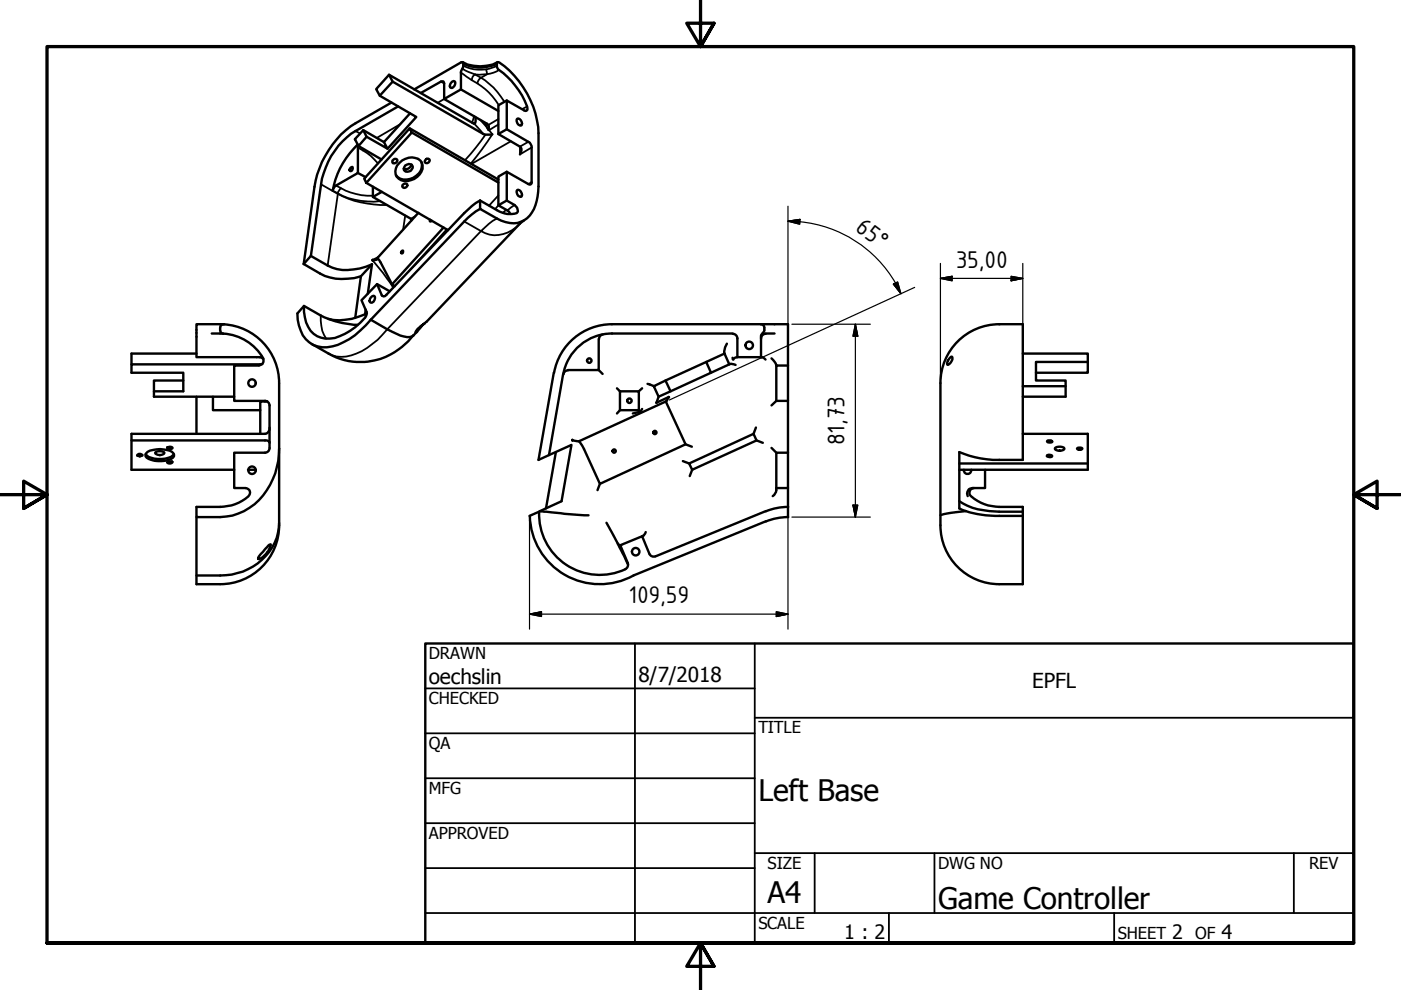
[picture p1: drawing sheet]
<svg xmlns="http://www.w3.org/2000/svg" width="297mm" height="210mm" viewBox="0 0 297 210" stroke-linecap="round" stroke-linejoin="round" font-family="sans-serif">
<!-- layer: Visible (ISO) -->
<g fill="none" stroke="#000" stroke-width=".51">
<path d="M82.5 15.8l.7 1.5M87.8 19l9.9-5.8h.4a2.17 2.17 0 0 1-.4 2v3.8l-3.5 2v-3.3l-.2-.5-.5 .1-4.3 2.4M95.9 17.3l.5-.1a.96 .96 0 0 1-.8 1.4l-.2-.1a1.05 1.05 0 0 1 .5-1.2zM97.7 19l8 4.5M98.1 13.2a8.1 8.1 0 0 0 7.4 0M105.3 13.3l.4-.1a19.6 19.6 0 0 1 8.5 15v11.3a9 9 0 0 1-2.4 6.8 5.4 5.4 0 0 1-6.5 0l-3.5-2v-1.8l3.5 2a4.5 4.5 0 0 0 4.4 .6l.1-.4-.3-.8-.4-.4-1.7-1v-6.1l4.6 2.6 .5 .1 .2-.2v-7.6a1.4 1.4 0 0 0-.7-1.2l-4.6-2.7v-6.1l4 2.2 .4-.2v-.3a16.5 16.5 0 0 0-6.2-8.3l-.3-.5zM74.4 35.5l.3-.1a.57 .57 0 0 1-.5 .8v-.4zM75.8 30.6a17.9 17.9 0 0 0-5.3 9.8l.3-.6 .4-.5 4.7-2.6v-5.8M75.9 36.7l1.6 .9M76 31l4.9 2.8M77 27.6l.7 1.4-1.7 2-.8-1.5zM77.7 38.8l17.3 10"/>
<path d="M77.7 29l4.5 2.5-.8-1.4M79.1 39.6v2.2M80.5 20.3l2.7-3 19.3 11.1 .4 .1h1.5M83 21.8l-7.6 4.3a20 20 0 0 0-8.7 13.5l-2.3 16.4M83.2 34.1a.57 .57 0 0 1 .5-.4 .57 .57 0 0 1 .6 .4 .63 .63 0 0 1-.5 .5 .63 .63 0 0 1-.6-.2zM84.4 22.6l-9 5.2a16.6 16.6 0 0 0-7.3 11.3l-2.2 15.2M84.7 34.5a2.98 2.98 0 0 1 4.8 .1 2.93 2.93 0 0 1-2.4 3.6 2.19 2.19 0 0 1-2.7-.4 2.19 2.19 0 0 1-.2-2.7zM85.3 39.2a.65 .65 0 0 1 1.1-.1 .59 .59 0 0 1-.4 .7 .59 .59 0 0 1-.7-.3zM85.9 35.1a.87 .87 0 0 1 1-.3 .87 .87 0 0 1 .6 .8 1.14 1.14 0 0 1-1.8 .5l-.1-.3zM86.9 27.2l.4 .9-9.6 10.7-.5-.9zM86.9 27.2l18.8 10.9M86.9 24l-5.5 6.1-4.4-2.5"/>
<path d="M87.2 34.9a1.16 1.16 0 0 1-1.6 .8M87.3 28.1l18.4 10.6M89.3 34.3a3.1 3.1 0 0 1-3.1 3.8 2.28 2.28 0 0 1-2.3-1M90.2 33.9l.5-.3 .4 .3a.63 .63 0 0 1-.3 .6 .63 .63 0 0 1-.7 0zM94.2 21l9.2 5.3 .2 .4v.8M100.8 24.8v1l-.1 .3-.2 .1-18-10.4-2.7 3.1 .7 1.4 7.8 4.5-6.1 6.7M103.4 27.2l.3 .4M107.4 27.4l-1.7 1 4.5 2.7a.86 .86 0 0 1 .2 1.2l-.2 .4M107.4 36.4l-1.7 1v6.1M107.4 21.3l-1.7 1v6.1M109.7 25.2a.89 .89 0 0 1 .8 .5 .89 .89 0 0 1-.1 .9 1.03 1.03 0 0 1-.7-1.4zM64.4 56l3.5 2a10.8 10.8 0 0 0 8.6 .6"/>
<path d="M65.9 54.3a13.6 13.6 0 0 0 6.7 2.9 14.7 14.7 0 0 0 6.3-1.2M65.9 54.3l-1.5 1.7M76.5 58.6l-1.2 8.8M78.9 56l-.9 6.3M78.9 56l-2.4 2.6M80 54.7l.7 1 2.4 4.6M80 54.7v.1a.82 .82 0 0 1-1 .4v-.1M81 40.7l-1.9 1.1 8 4.6 .1 .3M85.2 53.2h.3l-.1 .4-.2 .2-.2-.2zM88.7 45.1l-8.7 9.6M91.2 46.6l-.1 .3 .3 .1 .1-.2M94 48.2l-10.9 12.1 .6 .4"/>
<path d="M101.8 42.5a13.7 13.7 0 0 0-3.4 2.7l-16.7 17.6h-.4l-.3-.2-1.1-2.4-3.3 3.5 1.2 2.7a3 3 0 0 1-1.4 2 11.5 11.5 0 0 1-6.5 3.4 4.8 4.8 0 0 1-5.3-4.5l-.1-2.4M101.8 44.3a13.7 13.7 0 0 0-3.4 2.7l-19.8 20.8M107.4 42.5l-1.7 1 2.1 1.2 .4 .7M109.7 40.3a.89 .89 0 0 1 .8 .5 .89 .89 0 0 1-.1 1 1.03 1.03 0 0 1-.7-1.5zM111.1 46.8l-.8 .5-19.9 20.9-.6 .5a3.6 3.6 0 0 0-1.7 1.8h.2l1.7-1.9M41.7 75h-13.8v2.3M47.4 70.7a10.5 10.5 0 0 1 8.4 5.3M47.5 68.7a1.05 1.05 0 0 0-.9 1 1.05 1.05 0 0 0 .8 1.1l-2.5-.1M47.5 68.7h-5.8v7h12.7a1.55 1.55 0 0 1 1.4 .4M47.5 68.8a12.5 12.5 0 0 1 11.7 12.4M54.9 77.5h-5.2v7.5h6.5a.99 .99 0 0 1 .9 1v9a.99 .99 0 0 1-.9 1h-6.5v7.5h2.3a.99 .99 0 0 1 1 .6 .99 .99 0 0 1-.4 1.2 9.1 9.1 0 0 1-5.9 2.2h-5v2.1a20 20 0 0 0 8.8-.7 14 14 0 0 0 8.5-11.1l.2-2.7M55.6 77.2l-27.7 .1v1.7h11v4h-6.3"/>
<path d="M55.7 76a.98 .98 0 0 1-.8 1.4M69.6 67.6a18.5 18.5 0 0 0 6.2 1.3M77.5 65.6l-.1 1a12.4 12.4 0 0 1-7.8 1l-1.6-.7-3.5-2-1.4 1.6a7.9 7.9 0 0 0 2.4 6.1 6.1 6.1 0 0 0 6.1 .5 16.8 16.8 0 0 0 7-5.3M78.6 63.1l.3-.3h.5a.96 .96 0 0 1-.8 1.4l-.2-.4zM78.6 67.8l4.5 2.5a5.8 5.8 0 0 0 4.2 1l1.1-1M79.9 60.2l2.7 1.6M87.6 71.1a13.8 13.8 0 0 1-17.9 3.9l-3.6-2.1M117.4 79l-3.2 18.5 7-3.2-2.1 12-6.8 3.1M117.5 79.1a12.5 12.5 0 0 1 12.2-10.4h37.4v40.9M119.4 79.4l-3 17.1M120.4 78.5a.98 .98 0 0 0-.9 .8M126.9 78.5l.9 .8"/>
<path d="M126.9 71.9v6.6h-6.5M127.8 70.9a.98 .98 0 0 0-.8 1M149.7 76.7l-8.6 4M153.6 75l-3.9 1.7 1 2.3-8.5 4M153.6 75l1 2.3-3.9 1.7M154.1 72.9l-.1 .2a2.83 2.83 0 0 0-.4 1.9M154.6 77.3l.4-.2 1 .3M155.3 70.7h-25.5a10.5 10.5 0 0 0-10.4 8.7M155.3 75.9l.2 .3M155.4 70.8a.98 .98 0 0 1 .9 1M156.3 75.7l-.9 .5M161.3 68.7a1.15 1.15 0 0 1 .8 1 1.15 1.15 0 0 1-.5 1.1l-.2 .4v4.5h-5.1v-4"/>
<path d="M161.4 75.7l.5 .2 .4 .3M162.3 70.7h1.9M162.3 70.8a.98 .98 0 0 0-.9 1M163.6 76l.6 .7 .4 .8M167.1 77.5h-2.5v7.5M201.5 75.7l.2-.1a1.21 1.21 0 0 1-.8 1.7l.1-.8zM216.9 75h13.7v4h-11M230.6 76.7h-11v4h6.3v3.4h-9M27.9 93.4h28.6l.6 .3v.2M29.1 96.5a.72 .72 0 0 1 1.1 0l-.5 .2-.6-.1zM30.9 96.3a4.4 4.4 0 0 0 4.1 1 2.49 2.49 0 0 0 1.9-1M31 96.1a5 5 0 0 1 4.4-.7 1.42 1.42 0 0 1 1.5 1.3 4.4 4.4 0 0 1-4.1 1 2.87 2.87 0 0 1-1.9-1z"/>
<path d="M32.9 96a1.62 1.62 0 0 1 2 0 1.21 1.21 0 0 1-2 0zM35.4 98l.9-.2 .3 .2a.69 .69 0 0 1-1.2 0zM35.5 94.8a.78 .78 0 0 1 1.1 .2 .84 .84 0 0 1-1.2 0zM38.9 80.7h-6.3v3.4h17.1M41.7 84.1v7.9M45.1 84.1v2.9h10.1M52.6 99.6h1.6M56.6 85.1h-1.4v6.9M57.1 90.6a1.19 1.19 0 0 1-.9 1.4h-28.3v7.6h21.8M59.2 95.1v15.7a12.5 12.5 0 0 1-12.5 13.1h-5v-14.3M59.2 81.3v13.8M117.9 95.9l-2.1 11.9"/>
<path d="M121.3 93.3v.1l1.5 .2M122.8 93.6l18.4-8.5 4.2 9.1-18.2 8.4-3.4-7.4zM130.8 82.3l.6 .7M131.4 83h4v4h-4zM131.4 87l-.6 .7M135.4 87l.4 .3M136.1 86.7l-.3 .6-1.6 .4M136.1 82.3l-.7 .7M137.3 81.4l1.3 .5M138.6 81.9l2.5-1.2 1.1 2.3-2.6 1.1zM139.1 85.4h.1M139.6 84.1l-.4 1.3"/>
<path d="M141.8 84.2l-.6 .9M141.8 84.2h.1M141.8 84.2l-2.6 1.2M144.8 97.8l1.3 .5M145.4 94.2l1.3 .5M146.1 98.3l13.7-6.3 .6 1.4-13.7 6.2zM146.7 99.6l-.5 1.3M160.3 90.6l-.5 1.4M160.4 93.4l1.3 .5M163.6 95l1 1M164.6 85l-1 1M164.6 85h2.5"/>
<path d="M167.1 96h-2.5v7.5M199.4 81.2a12.5 12.5 0 0 1 12.4-12.5h5.1v28.8a34.3 34.3 0 0 1-10.2-.6l-3.3-1v11.9a19.8 19.8 0 0 0 8.4 1.6h5.1M199.4 81.3v28a13.2 13.2 0 0 0 4.7 11.8 12.4 12.4 0 0 0 7.8 2.8h5v-14.5M203.4 98.3h27.2M204.3 99.6a.79 .79 0 0 0 .8 .9 .79 .79 0 0 0 .8-.9M208.9 99.6v3.9h-2.7a1.18 1.18 0 0 0-1 1.7M216.9 92h13.7v7.6h-27.2M216.9 81.9h9M221.9 96.7a.71 .71 0 0 1 1.2 0 .84 .84 0 0 1-1.2 0zM222 93.5l.2-.1a.79 .79 0 0 1 .9 .2l-.7 .2h-.3zM223.8 94.9l.7-.2a1.24 1.24 0 0 1 1.2 .4 1.38 1.38 0 0 1-2.1 0zM228.3 95.1l.4-.2 .8 .2a.77 .77 0 0 1-1.2 0z"/>
<path d="M57 115.5l.4-.1a4.6 4.6 0 0 1-2.5 3.1h-.2l.2-.5zM59.2 110.8a11.4 11.4 0 0 1-8.9 10.7 25.3 25.3 0 0 1-8.6 .5M112.3 109.4a14.8 14.8 0 0 0 22 12.6l28.1-11.5M114.3 108.5a12.9 12.9 0 0 0 18.3 12.2M114.5 108.4l5.1 .5 5.2 .4M127.2 102.6l-.5 1.3M128.6 110.8l2.4 4.5M131 115.3l2.2 4.4M131 115.3l.5 .3M136.9 112.8l-.4 .8-.4 .1M162.4 108.4l-23.4 9.5a.98 .98 0 0 1-1.3-.5l-1.6-3.7-4.6 1.9 1.6 3.8a1.03 1.03 0 0 1-.5 1.3M164.6 103.5a1.69 1.69 0 0 1-.8 1.7"/>
<path d="M164.6 103.5h2.5M167.1 107.5l-2.1 .1-2.6 .8M167.1 109.6l-2.1 .2-2.6 .8M203.4 106.3a14.8 14.8 0 0 0 8.4 2.2h5.1M204.8 108.4a19.6 19.6 0 0 0-5.4 .9M206.5 103.5a.99 .99 0 0 0-.9 .7 .99 .99 0 0 0 .3 1.1 9.1 9.1 0 0 0 5.9 2.2h5.1v1.9"/>
<circle cx="124.9" cy="76.5" r=".48"/>
<circle cx="158.8" cy="73.2" r=".79"/>
<circle cx="53.4" cy="99.7" r=".79"/>
<circle cx="53.4" cy="81.2" r=".79"/>
<circle cx="130.2" cy="95.6" r=".35"/>
<circle cx="133.4" cy="85" r=".48"/>
<circle cx="138.8" cy="91.7" r=".35"/>
<circle cx="134.8" cy="117" r=".79"/>
</g>
<circle cx="131.5" cy="115.6" r=".25" fill="#000"/>
<!-- layer: Visible Narrow (ISO) -->
<g fill="none" stroke="#000" stroke-width=".38">
<path d="M93.5 17.3l.7 .4M97.7 15.4l2.3 1.6M98 14.6l2.7 1.2M98.2 13.6a8 8 0 0 0 7.1 0M98.2 13.9a7.8 7.8 0 0 0 4.9 .8M100 17l1.2 .7M100.7 15.8a1.4 1.4 0 0 0-.7 1.2M100.7 15.8l1.3 .7M102 16.5a14.3 14.3 0 0 1 4.9 5.1M102 16.5l-.5 .5-.3 .7a13.7 13.7 0 0 1 4.5 4.6M103.2 13.9l-.1 .4M103.3 15.7l-2.6 .1"/>
<path d="M103.3 15.7l-1.3 .8M105.3 13.9l-2.2 .8 .2 1M105.8 14.8l-1.2 .6-1.3 .3M68.1 39.1l3.5 2M71.2 39.3l1.1 .6M75.4 27.8l.9 .5M75.9 31.3l1.1 .6M77 31.5v.4a10.5 10.5 0 0 1 3.1 2.7M84.8 26.4l-4.9 2.8M94.2 21l-1.4 .8M100.5 26.2l2 2.2M100.5 24.6l-.4 1.4"/>
<path d="M101.8 25.4l1.6 1.8-.6-1.2M102.9 28.5l-2 2.8-2.3 2.7M105.7 26.4l-2 1.2 .7 .9-4.6 6.2M105.7 25.2l-2.2 1.3M108.3 29.9l-8.4 4.9M111.8 22.6l-1.1 .5M112 30.1l-1.8 1v1.6l2.5-1.4M112.7 38.6l-.7 .4M70.5 40.4l1.1 .6M71.6 41.1a21.5 21.5 0 0 0 10.4 2.4M71.6 41a15.2 15.2 0 0 0 9 1.6M71.6 41l.1-.3 .6-.8a13.2 13.2 0 0 0 6.8 1.6"/>
<path d="M71.6 41.1l-2.1 15.2M71.6 41v.1M79 55.2l2.2 2.7 2.2 3.1M80.2 54.5l-1.2 .6M85.9 45.7l-.4 3M88.1 45.8l-1 .6v.5M94.7 48.6l-7.9 8.8M98.4 47l3.6 2-19.9 20.8a15.1 15.1 0 0 1-8.7 5.8 5.5 5.5 0 0 1-3.7-.6M105.3 46.3a13.7 13.7 0 0 0-3.3 2.7 6.5 6.5 0 0 0 8.3-1.7M105.7 43.5l-.7 .9M105.7 41.4l-2 2.2M107.3 44.5l-.7 .6"/>
<path d="M109.1 43.5l-1.5 1.1M68 66.9a8.3 8.3 0 0 0 1.2 4.9M81 62.6l.4 .2"/>
</g>
<!-- layer: Border (ANSI) -->
<path d="M148.5 -.1v10l-2.9-5h5.8l-2.9 5 2.9-5M0 104.9h10l-5-2.9v5.8l5-2.9-5 2.9M297 104.9h-10l5-2.9v5.8l-5-2.9 5 2.9M10 199.9v-190h277v190h-277h277M151.4 204.9l-2.9-5 2.9 5h-5.8l2.9-5v10" fill="none" stroke="#000" stroke-width=".7"/>
<!-- layer: Title (ANSI) -->
<g fill="none" stroke="#000" stroke-width=".38">
<path d="M134.6 136.4v63.5M160 136.4v63.5M90.2 146h69.8M90.2 155.5h69.8M160 152.2h127M90.2 165h69.8M90.2 174.5h69.8M90.2 193.6h196.8M90.2 184.1h69.8M160 180.9h127M172.7 180.9v12.7M188.5 193.6v6.3"/>
<path d="M198.1 180.9v12.7M236.2 193.6v6.3M274.3 180.9v12.7"/>
</g>
<path d="M90.2 136.4h196.8v63.5h-196.8z" fill="none" stroke="#000" stroke-width=".51"/>
<!-- layer: Dimension (ISO) -->
<g fill="none" stroke="#000" stroke-width=".25">
<path d="M167.1 46.9l2.5-.4-.1 1zM167.1 46.9a26.3 26.3 0 0 1 22.8 13.1M167.1 43.7v41.5M199.4 59l2.5-.4v.9zM199.4 59h17.5M199.4 55.9v24.5M214.4 58.6l2.5 .4-2.5 .5zM216.9 55.9v22.4M167.9 68.7h16.6M181.4 68.7l.5 2.6h-1.1zM181.4 68.7v40.9M189.4 60.2l.9-.4 .7 2.5z"/>
<path d="M189.9 60l1.1 2.3M193.9 60.9l-52 23.9M167.1 95.8v37.6M112.3 110.2v23.2M167.9 109.6h16.6M180.8 107.1h1.1l-.5 2.5zM112.3 130.2l2.5-.5v1zM112.3 130.2h54.8M164.6 129.7l2.5 .5-2.5 .5z"/>
</g>
<g fill="#000" stroke="#000" stroke-width=".25">
<path d="M167.1 46.9l2.5-.4zM167.1 46.9l2.5-.4-.1 1zM199.4 59l2.5-.4zM199.4 59l2.5-.4v.9zM214.4 59.5l2.5-.5zM214.4 58.6l2.5 .4-2.5 .5zM181.4 68.7l.5 2.6zM181.4 68.7l.5 2.6h-1.1zM189.4 60.2l1.6 2.1zM189.4 60.2l.9-.4 .7 2.5zM180.8 107.1l.6 2.5zM180.8 107.1h1.1l-.5 2.5z"/>
<path d="M112.3 130.2l2.5-.5zM112.3 130.2l2.5-.5v1zM164.6 130.7l2.5-.5zM164.6 129.7l2.5 .5-2.5 .5z"/>
</g>
<g font-size="6.3">
<text x="160.8" y="169.9">Left Base</text>
<text x="162.8" y="191.4">A4</text>
<text x="198.9" y="192.7">Game Controller</text>
</g>
<g font-size="5.5">
<text x="181.1" y="48.8" transform="rotate(37 181.1 48.8)">65°</text>
<text x="202.6" y="56.7">35,00</text>
<text x="179.1" y="94.3" transform="rotate(-90 179.1 94.3)">81,73</text>
<text x="133.3" y="127.9">109,59</text>
</g>
<g font-size="4.4">
<text x="90.9" y="145.1">oechslin</text>
<text x="135.4" y="144.5">8/7/2018</text>
<text x="218.8" y="145.9">EPFL</text>
</g>
<g font-size="4.2">
<text x="179" y="199.2">1 : 2</text>
<text x="248.5" y="199.1">2</text>
<text x="259" y="199.1">4</text>
</g>
<g font-size="3.5">
<text x="90.9" y="139.7">DRAWN</text>
<text x="90.9" y="149.3">CHECKED</text>
<text x="160.8" y="155.5">TITLE</text>
<text x="90.9" y="158.8">QA</text>
<text x="90.9" y="168.3">MFG</text>
<text x="90.9" y="177.8">APPROVED</text>
<text x="162.8" y="184.2">SIZE</text>
<text x="198.9" y="184.2">DWG NO</text>
<text x="277.6" y="184.2">REV</text>
<text x="160.8" y="196.9">SCALE</text>
<text x="237" y="199.1">SHEET</text>
<text x="253.4" y="199.1">OF</text>
</g>
</svg>
